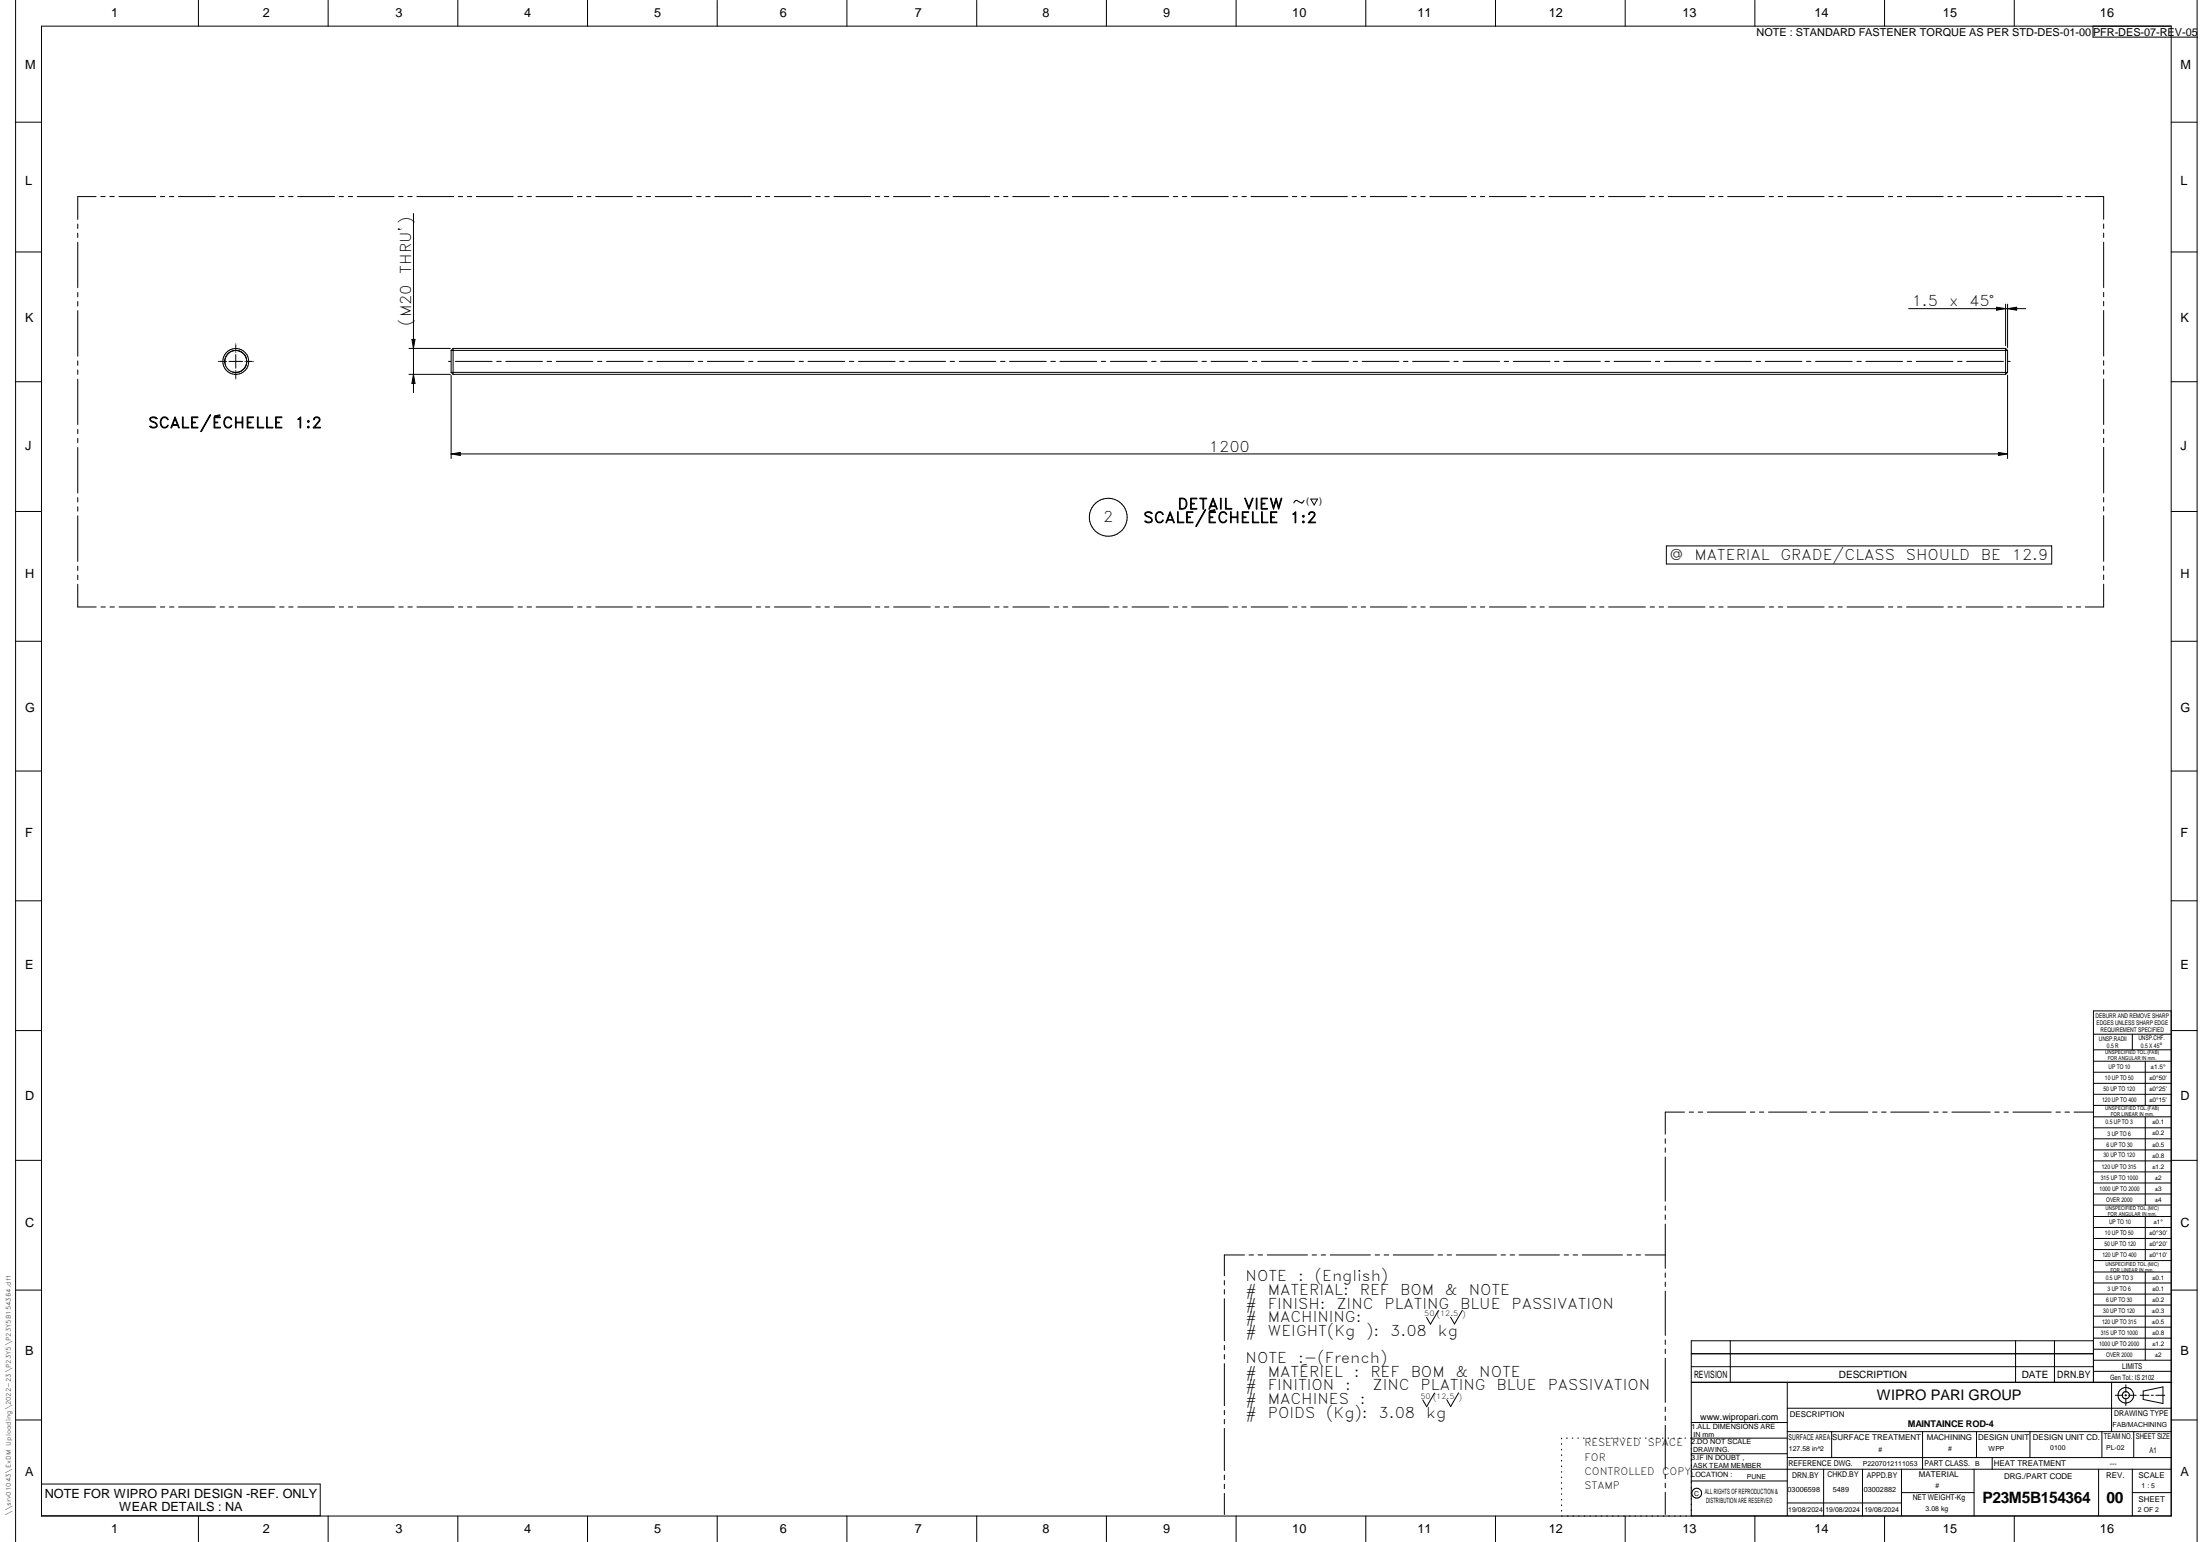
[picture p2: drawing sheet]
<svg xmlns="http://www.w3.org/2000/svg" width="848mm" height="594mm" viewBox="0 0 848 594" stroke-linecap="round" stroke-linejoin="round" font-family="sans-serif">
<g fill="none" stroke="#000" stroke-width=".39">
<path d="M6 .1v593.9M16 10.1h821v574h-821zM76.5 .1v10M126.5 .1v10M176.5 .1v10M226.5 .1v10M276.5 .1v10M326.5 .1v10M376.5 .1v10M426.5 .1v10M476.5 .1v10M526.5 .1v10"/>
<path d="M576.5 .1v10M626.5 .1v10M676.5 .1v10M726.5 .1v10M776.5 .1v10M806.8 10.1v4.2h40.4M847 .1v593.9M6 47.1h10M837 47.1h10M37 75.7h-7v8.8M38.9 75.7h1.7M42.3 75.7h1.8"/>
<path d="M45.8 75.7h14.2M61.8 75.7h1.7M65.3 75.7h1.7M68.8 75.7h14.2M84.8 75.7h1.7M88.3 75.7h1.7M91.8 75.7h14.2M107.7 75.7h1.8M111.3 75.7h1.6M114.8 75.7h14.1M130.7 75.7h1.7M134.2 75.7h1.7"/>
<path d="M137.7 75.7h14.2M153.7 75.7h1.7M157.2 75.7h1.7M160.7 75.7h14.2M176.7 75.7h1.7M180.2 75.7h1.7M183.6 75.7h14.2M199.6 75.7h1.7M203.1 75.7h1.8M206.6 75.7h14.2M222.6 75.7h1.7M226.1 75.7h1.7"/>
<path d="M229.6 75.7h14.2M245.6 75.7h1.7M249 75.7h1.8M252.6 75.7h14.1M268.5 75.7h1.8M272 75.7h1.7M275.5 75.7h14.2M291.5 75.7h1.7M295 75.7h1.7M298.5 75.7h14.2M314.5 75.7h1.7M318 75.7h1.7"/>
<path d="M321.5 75.7h14.2M337.4 75.7h1.7M341 75.7h1.6M344.4 75.7h14.2M360.4 75.7h1.7M363.9 75.7h1.7M367.4 75.7h14.2M383.4 75.7h1.7M386.9 75.7h1.7M390.4 75.7h14.1M406.4 75.7h1.7M409.8 75.7h1.8"/>
<path d="M413.3 75.7h14.2M429.3 75.7h1.7M432.8 75.7h1.7M436.3 75.7h14.2M452.3 75.7h1.7M455.8 75.7h1.7M459.3 75.7h14.2M475.3 75.7h1.7M478.7 75.7h1.8M482.3 75.7h14.1M498.2 75.7h1.7M501.7 75.7h1.7"/>
<path d="M505.2 75.7h14.2M521.2 75.7h1.7M524.7 75.7h1.7M528.2 75.7h14.2M544.2 75.7h1.7M547.7 75.7h1.7M551.2 75.7h14.2M567.1 75.7h1.7M570.7 75.7h1.6M574.1 75.7h14.2M590.1 75.7h1.7M593.6 75.7h1.7"/>
<path d="M597.1 75.7h14.2M613.1 75.7h1.7M616.6 75.7h1.7M620.1 75.7h14.1M636.1 75.7h1.7M639.5 75.7h1.8M643 75.7h14.2M659 75.7h1.7M662.5 75.7h1.7M666 75.7h14.2M682 75.7h1.7M685.5 75.7h1.7"/>
<path d="M689 75.7h14.2M704.9 75.7h1.8M708.4 75.7h1.7M712 75.7h14.1M727.9 75.7h1.7M731.4 75.7h1.7M734.9 75.7h14.2M750.9 75.7h1.7M754.4 75.7h1.7M757.9 75.7h14.2M773.9 75.7h1.6M777.4 75.7h1.7"/>
<path d="M780.8 75.7h14.2M796.8 75.7h1.7M800.3 75.7h1.7M803.8 75.7h7.1v8.8M6 97.1h10M30 86.3v1.8M30 89.8v1.7M30 93.3v17.6M159.4 82.3v69M810.9 86.3v1.7M810.9 89.8v1.7M810.9 93.3v17.5"/>
<path d="M837 97.1h10M30 112.7v1.7M30 116.2v1.7M30 119.7v17.5M735.8 118.9h45.1M769.7 118.4l3.4 .5-3.4 .6zM773.1 117.2v16M773.9 118.9l3.5-.5v1.1zM773.9 117.2v16.7M810.9 112.6v1.7M810.9 116.1v1.8M810.9 119.6v17.6"/>
<path d="M30 139v1.8M84.2 139.2h.1M84.6 139.2h2.4M87.3 139.2h.1M88.3 139.2h5.2M90.9 132.5v.1M90.9 133v2.3M90.9 135.6v.2M90.9 136.6v5.3M93.2 135.7a4.2 4.2 0 0 0-4.8 .1 4.2 4.2 0 0 0-1.6 4.5M93.8 136.2l1 1.5M94.4 139.2h.1"/>
<path d="M94.4 136.9a4.3 4.3 0 0 0-7-.1 4.3 4.3 0 0 0 2.4 6.6M94.8 137.6l.2 2.6M94.8 139.2h2.4M94.8 137.7l.2 .8M95.1 139.2l-.1 .9M97.5 139.2h.2M157.6 134.2h16M158.8 130.8h1.2l-.6 3.4zM172.9 139.2h.9M173.9 135h600M173.9 135v8.5M174.7 134.2v10"/>
<path d="M174.7 134.2h598.4M174.7 134.2l-.8 .8M175.6 139.2h14.1M191.5 139.2h1.7M195 139.2h14.1M210.9 139.2h1.7M214.4 139.2h14.2M230.3 139.2h1.7M233.8 139.2h14.1M249.8 139.2h1.7M253.2 139.2h14.2M269.2 139.2h1.7"/>
<path d="M272.7 139.2h14.1M288.6 139.2h1.7M292.1 139.2h14.1M308 139.2h1.7M311.5 139.2h14.1M327.4 139.2h1.7M330.9 139.2h14.2M346.8 139.2h1.8M350.4 139.2h14.1M366.3 139.2h1.7M369.8 139.2h14.1M385.7 139.2h1.7"/>
<path d="M389.2 139.2h14.1M405.1 139.2h1.7M408.6 139.2h14.1M424.5 139.2h1.7M428 139.2h14.1M443.9 139.2h1.7M447.4 139.2h14.2M463.3 139.2h1.8M466.9 139.2h14.1M482.8 139.2h1.7M486.3 139.2h14.1M502.2 139.2h1.7"/>
<path d="M505.7 139.2h14.1M521.6 139.2h1.7M525.1 139.2h14.1M541 139.2h1.8M544.5 139.2h14.2M560.5 139.2h1.6M564 139.2h14.1M579.9 139.2h1.7M583.4 139.2h14.1M599.3 139.2h1.7M602.8 139.2h14.1M618.7 139.2h1.7"/>
<path d="M622.2 139.2h14.2M638.1 139.2h1.7M641.6 139.2h14.1M657.6 139.2h1.7M661 139.2h14.2M677 139.2h1.7M680.5 139.2h14.1M696.4 139.2h1.7M699.9 139.2h14.1M715.8 139.2h1.7M719.3 139.2h14.1M735.2 139.2h1.7"/>
<path d="M738.7 139.2h14.2M754.6 139.2h1.8M758.1 139.2h14.2M773.1 134.2v10M773.1 134.2l.8 .8M773.9 135v8.5M774.1 139.2h.8M810.9 139v1.7M6 147.1h10M30 142.5v1.7M30 146v17.6M90.9 142.7v.2"/>
<path d="M90.9 143.2v2.3M90.9 145.8v.2M92.3 143.3l-1.7 .2M92.4 143.3l-1.7 .2-.9-.2M93.8 142.3l-1.4 1M95 140.1l-.6 1.6-.6 .6M95 140.2l-1.2 2.2M157.6 144.2h16M159.4 144.2l.6 3.5h-1.2zM173.9 144.6v32.1M173.9 143.5h600M173.9 143.5l.8 .7"/>
<path d="M174.7 144.2h598.4M773.9 144.6v32.1M773.9 143.5l-.8 .7M810.9 142.5v1.7M810.9 146v17.5M837 147.1h10M30 165.4v1.7M30 168.9v1.7M30 172.4v17.5M173.9 174.9h600M173.9 174.9l3.5-.6v1.2zM770.4 174.3l3.5 .6-3.5 .6z"/>
<path d="M810.9 165.4v1.6M810.9 168.8v1.8M810.9 172.3v17.6M6 197.1h10M30 191.7v1.7M30 195.2v1.7M30 198.7v17.6M502.7 192.8l-.7 .9-.4 .1-2-1-.9 1M505.3 192.3h2.6l-1.3 2.3zM810.9 191.7v1.7M810.9 195.2v1.7M810.9 198.7v17.5"/>
<path d="M837 197.1h10M30 218.1v1.7M642.4 210.3h148.5v7h-148.5zM810.9 218.1v1.7M30 225.1v8.7h7.1M30 221.6v1.7M38.9 233.8h1.7M42.4 233.8h1.7M45.9 233.8h14.2M61.8 233.8h1.7M65.4 233.8h1.7M68.8 233.8h14.2"/>
<path d="M84.8 233.8h1.7M88.3 233.8h1.7M91.8 233.8h14.2M107.8 233.8h1.7M111.3 233.8h1.7M114.8 233.8h14.2M130.8 233.8h1.7M134.3 233.8h1.7M137.8 233.8h14.1M153.7 233.8h1.7M157.2 233.8h1.7M160.7 233.8h14.2"/>
<path d="M176.7 233.8h1.7M180.2 233.8h1.7M183.7 233.8h14.2M199.7 233.8h1.7M203.2 233.8h1.7M206.7 233.8h14.2M222.6 233.8h1.8M226.1 233.8h1.7M229.7 233.8h14.1M245.6 233.8h1.7M249.1 233.8h1.7M252.6 233.8h14.2"/>
<path d="M268.6 233.8h1.7M272.1 233.8h1.7M275.6 233.8h14.2M291.5 233.8h1.7M295.1 233.8h1.7M298.5 233.8h14.2M314.5 233.8h1.7M318 233.8h1.7M321.5 233.8h14.2M337.5 233.8h1.7M341 233.8h1.7M344.5 233.8h14.1"/>
<path d="M360.5 233.8h1.7M363.9 233.8h1.8M367.5 233.8h14.1M383.4 233.8h1.7M386.9 233.8h1.7M390.4 233.8h14.2M406.4 233.8h1.7M409.9 233.8h1.7M413.4 233.8h14.2M429.3 233.8h1.8M432.9 233.8h1.7M436.4 233.8h14.2"/>
<path d="M452.3 233.8h1.7M455.8 233.8h1.7M459.3 233.8h14.2M475.3 233.8h1.7M478.8 233.8h1.7M482.3 233.8h14.2M498.3 233.8h1.7M501.8 233.8h1.7M505.2 233.8h14.2M521.3 233.8h1.6M524.7 233.8h1.8M528.2 233.8h14.2"/>
<path d="M544.2 233.8h1.7M547.7 233.8h1.7M551.2 233.8h14.2M567.2 233.8h1.7M570.7 233.8h1.7M574.2 233.8h14.1M590.1 233.8h1.8M593.6 233.8h1.7M597.2 233.8h14.1M613.1 233.8h1.7M616.6 233.8h1.7M620.1 233.8h14.2"/>
<path d="M636.1 233.8h1.7M639.6 233.8h1.7M643.1 233.8h14.2M659 233.8h1.7M662.6 233.8h1.7M666 233.8h14.2M682 233.8h1.7M685.5 233.8h1.7M689 233.8h14.2M705 233.8h1.7M708.5 233.8h1.7M712 233.8h14.2"/>
<path d="M728 233.8h1.7M731.5 233.8h1.7M734.9 233.8h14.2M750.9 233.8h1.7M754.4 233.8h1.7M757.9 233.8h14.2M773.9 233.8h1.7M777.4 233.8h1.7M780.9 233.8h14.2M796.9 233.8h1.7M800.4 233.8h1.7M810.9 221.5v1.8"/>
<path d="M810.9 225v8.8h-7M6 247.1h10M837 247.1h10M6 297.1h10M837 297.1h10M6 347h10M837 347h10M6 397h10M807 398.4h30M822 398.4v6.1M837 397h10M837 389.5h-30v143.1"/>
<path d="M807 404.5h30M807 408.9h30M807 413.1h30M807 417.4h30M827 408.9v17M641.9 438.7v1.8M649.4 428.5h-7.5v8.5M651.2 428.5h1.7M654.6 428.5h1.8M658.2 428.5h14.7M674.7 428.5h1.7M678.2 428.5h1.7"/>
<path d="M681.7 428.5h14.8M698.3 428.5h1.7M701.8 428.5h1.7M705.3 428.5h14.7M721.9 428.5h1.7M725.3 428.5h1.8M728.9 428.5h14.7M745.4 428.5h1.7M748.9 428.5h1.7M752.4 428.5h14.8M769 428.5h1.7M772.5 428.5h1.7"/>
<path d="M776 428.5h14.7M792.6 428.5h1.7M796 428.5h1.8M799.5 428.5h7.4M807 421.6h30M807 425.9h30M807 430.3h30M807 434.5h30M807 438.7h30M827 430.3v34M6 447h10M641.9 442.3v1.6"/>
<path d="M641.9 445.8v17M807 443h30M807 447.3h30M807 451.5h30M807 455.8h30M807 460h30M837 447h10M641.9 464.6v1.7M641.9 468.1v1.7M641.9 471.6v17.1M807 464.3h30M807 468.7h30"/>
<path d="M807 472.9h30M807 477.1h30M827 468.7v16.9M6 497h10M472 493.4v1.6M472 496.8v1.8M479.7 483.5h-7.7v8M481.5 483.5h1.7M485 483.5h1.7M488.5 483.5h15.5M505.8 483.5h1.7M509.3 483.5h1.7"/>
<path d="M512.8 483.5h15.5M530.1 483.5h1.7M533.6 483.5h1.7M537.1 483.5h15.5M554.4 483.5h1.7M557.9 483.5h1.7M561.4 483.5h15.5M578.7 483.5h1.6M582.2 483.5h1.7M585.6 483.5h15.5M603 483.5h1.6M606.4 483.5h1.8"/>
<path d="M609.9 483.5h15.5M627.2 483.5h1.7M630.7 483.5h1.7M634.2 483.5h7.7M641.9 490.4v1.7M641.9 493.9v1.7M641.9 497.4v17.1M807 481.4h30M807 485.6h30M807 490.1h30M807 494.3h30M807 498.6h30"/>
<path d="M827 490.1v33.9M837 497h10M472 500.3v16.3M472 518.3v1.8M554.5 504.9l-3.1 5.3-1.5-2.7M563.7 504.8l-3 5.3-1.5-2.7M641.9 516.3v1.6M641.9 519.8v1.7M667 516.6v16M777 516.6v16M792 516.6v16M807 502.8h30"/>
<path d="M807 507.1h30M807 511.3h30M807 515.5h30M807 519.8h30M807 516.6h-155v67.5M472 521.8v1.7M472 525.4v16.2M553 536.7l-3 5.3-1.5-2.7M562.3 536.6l-3.1 5.3-1.5-2.7M641.9 523.2v17.1M652 532.6h185.2M652 521.5h155"/>
<path d="M652 526.5h155M689 532.6v51.4M807 524h30M807 528.3h30M814 532.6v19M815.5 537.5h2.8M819.1 537.5h.7M819.5 533.5v2.9M819.5 537.2v.7M819.5 538.7v2.8M820.6 537.5h2.9M825 537.5h3.4"/>
<path d="M826.2 535.9l7.6-1.6v6.4l-7.6-1.5zM829.3 537.5h.8M831 537.5h3.5M6 547.1h10M472 543.3v1.7M472 546.9v1.7M472 550.3v16.2M602 554.1v.3M602 556.2v.3M602 558.3v.3M603.8 554.1h.4M606 554.1h.3"/>
<path d="M608.2 554.1h.3M610.4 554.1h.3M612.6 554.1h.3M614.7 554.1h.3M616.9 554.1h.3M619.1 554.1h.3M621.2 554.1h.3M623.4 554.1h.3M625.6 554.1h.3M627.8 554.1h.3M629.9 554.1h.4M632.1 554.1h.3"/>
<path d="M634.3 554.1h.3M636.5 554.1h.3M638.6 554.1h.3M640.8 554.1h.3M641.9 542.1v1.7M641.9 545.6v1.7M641.9 549.1v17M643 554.1h.3M645.2 554.1h.3M647.3 554.1h.4M649.5 554.1h.3M652 548h37"/>
<path d="M689 542.5h148M689 551.6h148M689 554.1h-37.3M706.1 551.6v10M741.1 551.6v14.4M761.9 551.6v10M782.5 551.6v10M810.3 551.6v10M822.5 551.6v10M837 547.1h10M16 571.8h107.4v12.2h-107.4M472 568.3v1.8"/>
<path d="M472 571.8v1.7M472 575.4v8.1M602 560.5v.3M602 562.6v.3M602 564.8v.3M602 566.9v.3M602 569v.3M602 571.2v.3M602 573.3v.4M602 575.5v.3M602 577.6v.3M602 579.8v.3"/>
<path d="M641.9 567.9v1.7M641.9 571.4v1.8M641.9 574.9v8.6M652 570.6h37M652 560.1h37M689 561.6h148M689 579h44M703 566v18M718 566v18M733 575.1h28M733 566v18M761 566v18"/>
<path d="M768 561.6v4.4M809 566v18M822 566v18M822 575.1h15M837 566h-185M76.5 584.1v9.9M126.5 584.1v9.9M176.5 584.1v9.9M226.5 584.1v9.9M276.5 584.1v9.9M326.5 584.1v9.9M376.5 584.1v9.9"/>
<path d="M426.5 584.1v9.9M476.5 584.1v9.9M526.5 584.1v9.9M576.5 584.1v9.9M602 581.9v.3M626.5 584.1v9.9M652 584h185M676.5 584.1v9.9M726.5 584.1v9.9M776.5 584.1v9.9"/>
<circle cx="90.9" cy="139.3" r="5"/>
<circle cx="427.2" cy="199.3" r="7.3"/>
<circle cx="819.5" cy="537.5" r="2.99"/>
<circle cx="819.5" cy="537.5" r="1.39"/>
<circle cx="654.1" cy="575.3" r="1.9"/>
</g>
<path d="M769.7 118.4l3.4 .5-3.4 .6zM773.9 118.9l3.5-.5v1.1zM158.8 130.8h1.2l-.6 3.4zM159.4 144.2l.6 3.5h-1.2zM173.9 174.9l3.5-.6v1.2zM770.4 174.3l3.5 .6-3.5 .6z" fill="#000"/>
<g font-size="6">
<text x="764.3" y="578.9">P23M5B154364</text>
<text x="812.1" y="578.9">00</text>
</g>
<g font-size="5.7">
<text x="158.5" y="105.4" transform="rotate(-90 158.5 105.4)">THRU`)</text>
<text x="736.9" y="118.1">1.5</text>
<text x="751.3" y="118.1">x</text>
<text x="759.1" y="118.1">45°</text>
<text x="158.5" y="125.7" transform="rotate(-90 158.5 125.7)">(M20</text>
<text x="57.1" y="164.9">SCALE/ÉCHELLE</text>
<text x="113.7" y="164.9">1:2</text>
<text x="466" y="174">1200</text>
<text x="453.9" y="196.2">DETAIL</text>
<text x="479.4" y="196.2">VIEW</text>
<text x="425.2" y="201">2</text>
<text x="440.7" y="201.4">SCALE/ÉCHELLE</text>
<text x="497.3" y="201.4">1:2</text>
<text x="643.6" y="215.6">@</text>
<text x="653.2" y="215.6">MATERIAL</text>
<text x="686.4" y="215.6">GRADE/CLASS</text>
<text x="734.7" y="215.6">SHOULD</text>
<text x="763.6" y="215.6">BE</text>
<text x="775.6" y="215.6">12.9</text>
<text x="480.2" y="493.6">NOTE</text>
<text x="500.4" y="493.6">:</text>
<text x="506.8" y="493.6">(English)</text>
<text x="480.2" y="498.9">#</text>
<text x="488.8" y="498.9">MATERIAL:</text>
<text x="524.2" y="498.9">REF</text>
<text x="539.8" y="498.9">BOM</text>
<text x="557" y="498.9">&amp;</text>
<text x="566.2" y="498.9">NOTE</text>
<text x="480.2" y="504.1">#</text>
<text x="480.2" y="509.4">#</text>
<text x="488.8" y="509.4">MACHINING:</text>
<text x="488.8" y="504.1">FINISH:</text>
<text x="515.2" y="504.1">ZINC</text>
<text x="533.7" y="504.1">PLATING</text>
<text x="562.9" y="504.1">BLUE</text>
<text x="582.7" y="504.1">PASSIVATION</text>
<text x="480.2" y="514.6">#</text>
<text x="488.8" y="514.6">WEIGHT(Kg</text>
<text x="526.7" y="514.6">):</text>
<text x="535.9" y="514.6">3.08</text>
<text x="554.2" y="514.6">kg</text>
<text x="480.2" y="525.1">NOTE</text>
<text x="500.4" y="525.1">:-(French)</text>
<text x="480.2" y="530.4">#</text>
<text x="488.8" y="530.4">MATÉRIEL</text>
<text x="521.8" y="530.4">:</text>
<text x="528.3" y="530.4">REF</text>
<text x="543.8" y="530.4">BOM</text>
<text x="561.1" y="530.4">&amp;</text>
<text x="570.2" y="530.4">NOTE</text>
<text x="480.2" y="535.7">#</text>
<text x="488.8" y="535.7">FINITION</text>
<text x="518.6" y="535.7">:</text>
<text x="529.1" y="535.7">ZINC</text>
<text x="547.6" y="535.7">PLATING</text>
<text x="576.9" y="535.7">BLUE</text>
<text x="596.6" y="535.7">PASSIVATION</text>
<text x="480.2" y="540.9">#</text>
<text x="488.8" y="540.9">MACHINES</text>
<text x="524.2" y="540.9">:</text>
<text x="480.2" y="546.2">#</text>
<text x="488.8" y="546.2">POIDS</text>
<text x="511.2" y="546.2">(Kg):</text>
<text x="531.4" y="546.2">3.08</text>
<text x="549.7" y="546.2">kg</text>
</g>
<text font-size="5.6" x="723.5" y="539.3">WIPRO PARI GROUP</text>
<g font-size="4.9">
<text x="42.9" y="6.6">1</text>
<text x="101.3" y="6.7">2</text>
<text x="152.5" y="6.7">3</text>
<text x="202.1" y="6.7">4</text>
<text x="252.1" y="6.7">5</text>
<text x="300.6" y="6.7">6</text>
<text x="352.6" y="6.7">7</text>
<text x="401.9" y="6.7">8</text>
<text x="448.4" y="6.7">9</text>
<text x="498.1" y="6.7">10</text>
<text x="546.4" y="6.7">11</text>
<text x="597" y="6.7">12</text>
<text x="648.5" y="6.6">13</text>
<text x="699.4" y="6.6">14</text>
<text x="749" y="6.7">15</text>
<text x="809.5" y="6.6">16</text>
<text x="9.7" y="26.7">M</text>
<text x="840.6" y="26.7">M</text>
<text x="9.7" y="71.4">L</text>
<text x="840.6" y="71.4">L</text>
<text x="9.7" y="124.2">K</text>
<text x="840.6" y="124.2">K</text>
<text x="9.7" y="173.4">J</text>
<text x="840.6" y="173.4">J</text>
<text x="9.7" y="222.7">H</text>
<text x="840.6" y="222.7">H</text>
<text x="9.7" y="274.3">G</text>
<text x="840.6" y="274.3">G</text>
<text x="9.7" y="322.6">F</text>
<text x="840.6" y="322.6">F</text>
<text x="9.7" y="373.3">E</text>
<text x="840.6" y="373.3">E</text>
<text x="9.7" y="423.8">D</text>
<text x="840.6" y="423.8">D</text>
<text x="9.7" y="472.8">C</text>
<text x="840.6" y="472.8">C</text>
<text x="9.7" y="522.1">B</text>
<text x="840.6" y="522.1">B</text>
<text x="9.7" y="568.7">A</text>
<text x="840.6" y="568.7">A</text>
<text x="17.2" y="577">NOTE FOR WIPRO PARI DESIGN -REF. ONLY</text>
<text x="45.9" y="582.3">WEAR DETAILS : NA</text>
<text x="42.9" y="590.6">1</text>
<text x="101.3" y="590.7">2</text>
<text x="152.5" y="590.7">3</text>
<text x="202.1" y="590.7">4</text>
<text x="252.1" y="590.7">5</text>
<text x="300.6" y="590.7">6</text>
<text x="352.6" y="590.7">7</text>
<text x="401.9" y="590.7">8</text>
<text x="448.4" y="590.7">9</text>
<text x="498.1" y="590.7">10</text>
<text x="546.4" y="590.7">11</text>
<text x="597" y="590.7">12</text>
<text x="648.5" y="590.6">13</text>
<text x="699.4" y="590.5">14</text>
<text x="749" y="590.7">15</text>
<text x="809.5" y="590.5">16</text>
</g>
<text font-size="4.2" x="677.1" y="13.9">NOTE : STANDARD FASTENER TORQUE AS PER STD-DES-01-00PFR-DES-07-REV-05</text>
<g font-size="3.9">
<text x="653" y="530.9">REVISION</text>
<text x="708.9" y="530.9">DESCRIPTION</text>
<text x="779.4" y="530.9">DATE</text>
<text x="793.1" y="530.9">DRN.BY</text>
<text x="610.8" y="557.1">RESERVED</text>
<text x="635.2" y="557.1">SPACE</text>
<text x="610.8" y="562.7">FOR</text>
<text x="610.8" y="568.3">CONTROLLED</text>
<text x="640.7" y="568.3">COPY</text>
<text x="610.8" y="573.8">STAMP</text>
</g>
<text font-size="3.6" x="735.4" y="549.8">MAINTAINCE ROD-4</text>
<g font-size="3.5">
<text x="503.5" y="194.1">(</text>
<text x="508.6" y="194.1">)</text>
<text x="655.4" y="547.1">www.wipropari.com</text>
</g>
<g font-size="3.1">
<text x="818.1" y="527.3">LIMITS</text>
<text x="815" y="545.5">DRAWING TYPE</text>
<text x="690" y="546.1">DESCRIPTION</text>
<text x="689.5" y="554.6">SURFACE AREA</text>
<text x="706.2" y="554.6">SURFACE TREATMENT</text>
<text x="742.7" y="554.6">MACHINING</text>
<text x="762.5" y="554.6">DESIGN UNIT</text>
<text x="783.6" y="554.6">DESIGN UNIT CD.</text>
<text x="811" y="554.4">TEAM NO.</text>
<text x="823.3" y="554.5">SHEET SIZE</text>
<text x="828.6" y="559.9">A1</text>
<text x="689.4" y="564.9">REFERENCE DWG.</text>
<text x="690.8" y="569.3">DRN.BY</text>
<text x="704.4" y="569.2">CHKD.BY</text>
<text x="719.6" y="569.3">APPD.BY</text>
<text x="739.7" y="569.1">MATERIAL</text>
<text x="741.8" y="564.7">PART CLASS.</text>
<text x="768.6" y="564.7">HEAT TREATMENT</text>
<text x="772.5" y="569.7">DRG./PART CODE</text>
<text x="811.9" y="569.3">REV.</text>
<text x="824.4" y="569.4">SCALE</text>
<text x="737.3" y="578">NET WEIGHT-Kg</text>
<text x="824.4" y="578.5">SHEET</text>
</g>
<text font-size="3" x="832.4" y="403.9">°</text>
<g font-size="2.8">
<text x="549" y="507.1">50 (12.5 )</text>
<text x="813.4" y="531.5">Gen Tol.: IS 2102</text>
<text x="547.5" y="538.9">50 (12.5 )</text>
<text x="652.1" y="550.4">1.ALL DIMENSIONS ARE</text>
<text x="652" y="556.4">2.DO NOT SCALE</text>
<text x="652" y="562.5">3.IF IN DOUBT ,</text>
<text x="652" y="569.2">LOCATION :</text>
<text x="657.2" y="575.8">ALL RIGHTS OF REPRODUCTION &amp;</text>
<text x="689.1" y="575">03006598</text>
<text x="706.5" y="574.9">5489</text>
<text x="718.4" y="575">03002882</text>
<text x="657.7" y="579.2">DISTRIBUTION ARE RESERVED</text>
</g>
<g font-size="2.7">
<text x="814.4" y="549.9">FAB/MACHINING</text>
<text x="652.9" y="553.5">IN mm</text>
<text x="652.7" y="559.5">DRAWING.</text>
<text x="689.6" y="559.1">127.58 in^2</text>
<text x="724.1" y="559.2">#</text>
<text x="751" y="559.1">#</text>
<text x="766.6" y="559">WPP</text>
<text x="790.3" y="558.8">0100</text>
<text x="811.9" y="558.8">PL-02</text>
<text x="652.7" y="565.5">ASK TEAM MEMBER</text>
<text x="673.4" y="569.6">PUNE</text>
<text x="718.1" y="564.9">P2207012111053</text>
<text x="761.4" y="564.9">B</text>
<text x="813.3" y="564.9">---</text>
<text x="746.1" y="573.2">#</text>
<text x="825.6" y="573.4">1 : 5</text>
<text x="653.1" y="576.3">C</text>
<text x="689.4" y="582.4">19/08/2024</text>
<text x="703.7" y="582.5">19/08/2024</text>
<text x="718.7" y="582.6">19/08/2024</text>
<text x="742.3" y="582.2">3.08 kg</text>
<text x="824.1" y="582.4">2 OF 2</text>
</g>
<g font-size="2.5">
<text x="807.8" y="392">DEBURR AND REMOVE SHARP</text>
<text x="808.2" y="394.8">EDGES UNLESS SHARP EDGE</text>
<text x="809.1" y="400.9">UNSP.RADII</text>
<text x="809.8" y="397.6">REQUIREMENT SPECIFIED</text>
<text x="824.4" y="400.7">UNSP.CHF.</text>
<text x="812.2" y="403.6">0.5 R</text>
<text x="825.3" y="403.9">0.5 X 45</text>
<text x="812.8" y="411.8">UP TO 10</text>
<text x="829.1" y="411.9">±1.5°</text>
<text x="811.4" y="416.1">10 UP TO 50</text>
<text x="828.5" y="416.1">±0°50'</text>
<text x="810.4" y="424.5">120 UP TO 400</text>
<text x="810.9" y="420.3">50 UP TO 120</text>
<text x="828.5" y="424.5">±0°15'</text>
<text x="828.5" y="420.3">±0°25'</text>
<text x="811.7" y="433.2">0.5 UP TO 3</text>
<text x="812.5" y="437.5">3 UP TO 6</text>
<text x="829.6" y="437.4">±0.2</text>
<text x="829.6" y="433.2">±0.1</text>
<text x="812" y="441.7">6 UP TO 30</text>
<text x="829.6" y="441.7">±0.5</text>
<text x="810.9" y="445.9">30 UP TO 120</text>
<text x="829.6" y="446">±0.8</text>
<text x="809.9" y="454.4">315 UP TO 1000</text>
<text x="810.3" y="450.2">120 UP TO 315</text>
<text x="829.6" y="450.2">±1.2</text>
<text x="830.7" y="454.4">±2</text>
<text x="809.4" y="458.7">1000 UP TO 2000</text>
<text x="830.6" y="458.7">±3</text>
<text x="811.9" y="463">OVER 2000</text>
<text x="830.7" y="463">±4</text>
<text x="813.1" y="471.6">UP TO 10</text>
<text x="830.1" y="471.6">±1°</text>
<text x="811.4" y="475.9">10 UP TO 50</text>
<text x="828.5" y="475.9">±0°30'</text>
<text x="810.4" y="484.4">120 UP TO 400</text>
<text x="811.2" y="480.1">50 UP TO 120</text>
<text x="828.5" y="484.4">±0°10'</text>
<text x="828.5" y="480.1">±0°20'</text>
<text x="811.7" y="493">0.5 UP TO 3</text>
<text x="812.4" y="497.2">3 UP TO 6</text>
<text x="829.6" y="497.3">±0.1</text>
<text x="829.6" y="493">±0.1</text>
<text x="811.9" y="501.5">6 UP TO 30</text>
<text x="829.6" y="501.5">±0.2</text>
<text x="810.8" y="505.8">30 UP TO 120</text>
<text x="829.6" y="505.8">±0.3</text>
<text x="809.8" y="514.3">315 UP TO 1000</text>
<text x="810.3" y="510.1">120 UP TO 315</text>
<text x="829.6" y="510">±0.5</text>
<text x="829.6" y="514.3">±0.8</text>
<text x="809.2" y="518.5">1000 UP TO 2000</text>
<text x="829.6" y="518.5">±1.2</text>
<text x="811.9" y="522.8">OVER 2000</text>
<text x="830.6" y="522.7">±2</text>
</g>
<g font-size="2.4">
<text x="4.1" y="556.9" transform="rotate(-90 4.1 556.9)">Uploading\2022-23\P23Y5\P23Y5B154364.dft</text>
<text x="4.1" y="584.1" transform="rotate(-90 4.1 584.1)">\\srv01043\ExDM</text>
</g>
<g font-size="2.1">
<text x="811.5" y="406.1">UNSPECIFIED TOL.(FAB)</text>
<text x="812.5" y="408.5">FOR ANGULAR IN mm.</text>
<text x="811.6" y="427.7">UNSPECIFIED TOL.(FAB)</text>
<text x="813.6" y="430.1">FOR LINEAR IN mm.</text>
<text x="811.7" y="466.1">UNSPECIFIED TOL.(M/C)</text>
<text x="812.5" y="468.5">FOR ANGULAR IN mm.</text>
<text x="811.7" y="487.6">UNSPECIFIED TOL.(M/C)</text>
<text x="813.6" y="489.9">FOR LINEAR IN mm.</text>
</g>
</svg>
